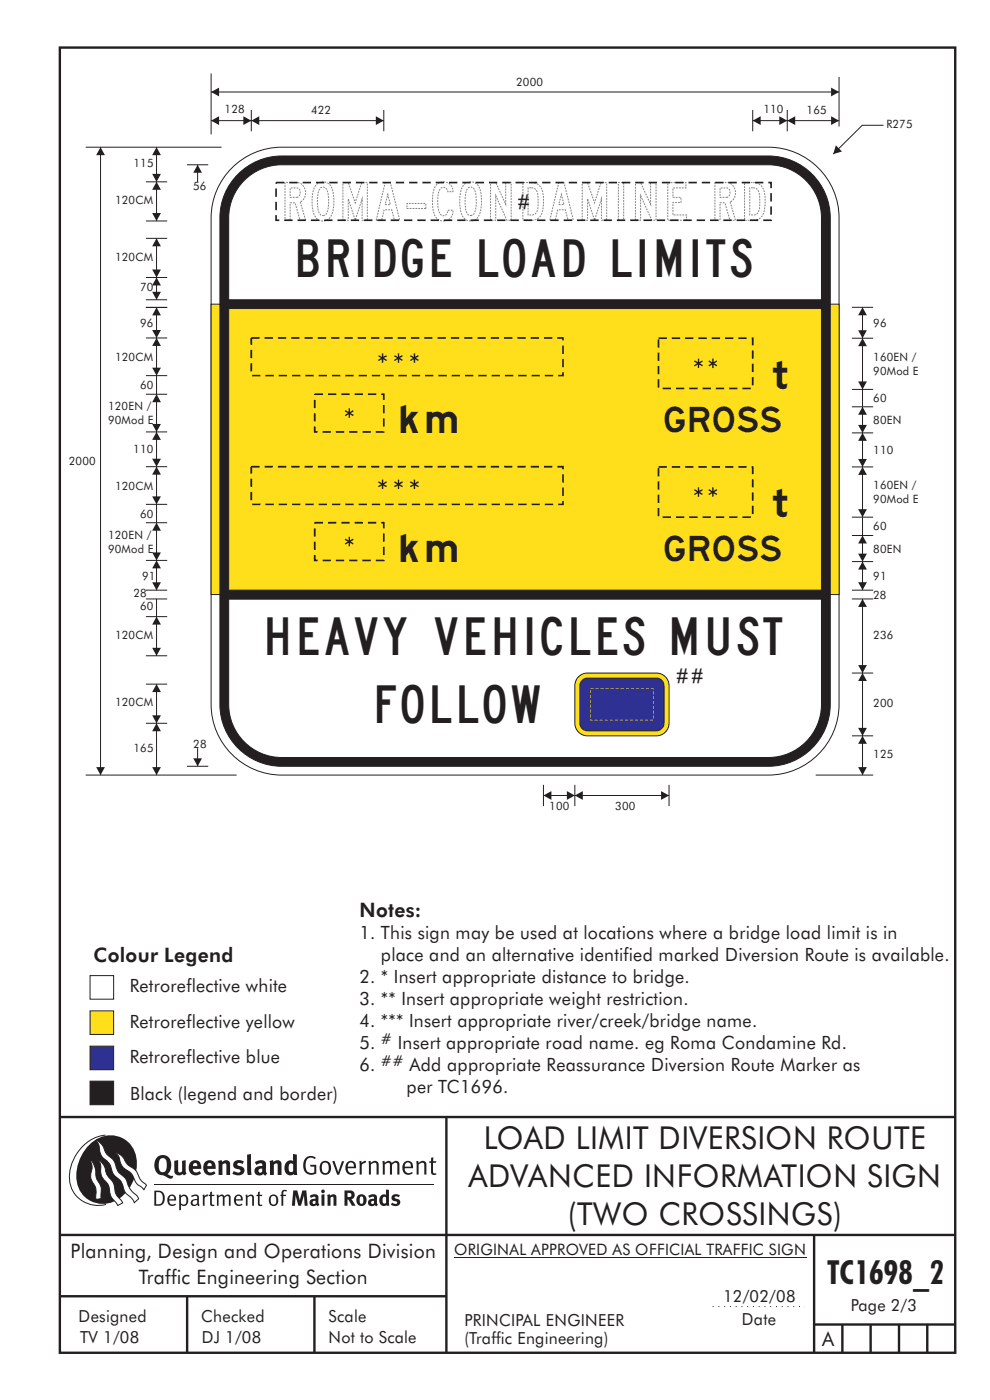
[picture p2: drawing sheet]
<svg xmlns="http://www.w3.org/2000/svg" width="210mm" height="297mm" viewBox="0 0 210 297" stroke-linecap="round" stroke-linejoin="round" font-family="sans-serif">
<g fill="none" stroke="#231f20" stroke-width=".51">
<path d="M12.7 10.1h189.9v276.9h-189.9zM12.7 237h189.8M94.7 236.9v50.1M12.7 262h190M12.7 275h82M39.7 275v12M66.7 275v12M172.7 262v25M172.7 281h30M178.7 281v6M184.7 281v6M190.7 281v6"/>
<path d="M196.7 281v6"/>
</g>
<path d="M151.2 277.2h19.5" fill="none" stroke="#231f20" stroke-width=".21" stroke-dasharray=".2 1" stroke-linecap="butt"/>
<path d="M96.3 266.7h74.7" fill="none" stroke="#231f20" stroke-width=".21"/>
<g fill="#231f20">
<path d="M64.9 245.6a1.61 1.61 0 0 1 2.1 0l-.2 .3a1.17 1.17 0 0 0-1.4-.2 1.17 1.17 0 0 0-.6 1.3 1.42 1.42 0 0 0 1.2 1.8l.7-.1v-1.2h-.8l-.1-.4h1.3v1.8a1.82 1.82 0 0 1-2.2 0 1.82 1.82 0 0 1-.6-2.1l.2-.7z" fill-rule="evenodd"/>
<path d="M68.2 246.5a1.77 1.77 0 0 0 .4 2.7 1.39 1.39 0 0 0 1.4-.5 1.39 1.39 0 0 0 .2-1.5 1.19 1.19 0 0 0-2-.7zM68.5 246.8a.83 .83 0 0 1 1 .1 .83 .83 0 0 1 .2 .9 .75 .75 0 0 1-.6 1.1 .75 .75 0 0 1-.8-.9v-.9z" fill-rule="evenodd"/>
<path d="M70.5 246.3h.4l.8 2.4 .8-2.4h.5l-1.1 2.9h-.4z" fill-rule="evenodd"/>
<path d="M73.6 246.7a1.74 1.74 0 0 0 .5 2.5l.9-.1 .5-.2-.2-.3a.89 .89 0 0 1-1.1 .2 .89 .89 0 0 1-.4-1h1.7a1.15 1.15 0 0 0-.4-1.4 1.15 1.15 0 0 0-1.5 .3zM74 246.8a.67 .67 0 0 1 .8-.1 .67 .67 0 0 1 .3 .8h-1.3z" fill-rule="evenodd"/>
<path d="M76.2 246.4l.4-.1 .1 .4 .5-.4h.5l-.2 .5a.61 .61 0 0 0-.8 .6v1.8h-.4z" fill-rule="evenodd"/>
<path d="M78.1 246.4l.5-.1 .1 .4a.89 .89 0 0 1 .9-.4 .89 .89 0 0 1 .7 .7v2.2h-.4v-2.2l-.1-.2-.3-.1-.8 .3v2.2h-.4z" fill-rule="evenodd"/>
<path d="M81.1 246.4l.4-.1 .1 .4a.83 .83 0 0 1 .8-.4 .83 .83 0 0 1 .7 .4 .86 .86 0 0 1 .9-.4 .86 .86 0 0 1 .7 .7v2.2h-.4l-.1-2.4a.5 .5 0 0 0-.8 .1l-.2 .2v2.1h-.5v-2.3l-.4-.2-.7 .3v2.2h-.4z" fill-rule="evenodd"/>
<path d="M85.7 246.7a1.74 1.74 0 0 0 .5 2.5l.9-.1 .5-.2-.2-.3a.89 .89 0 0 1-1.1 .2 .89 .89 0 0 1-.4-1h1.7a1.15 1.15 0 0 0-.5-1.4 1.15 1.15 0 0 0-1.4 .3zM86 246.8a.67 .67 0 0 1 .9-.1 .67 .67 0 0 1 .3 .8h-1.3z" fill-rule="evenodd"/>
<path d="M88.3 246.4l.4-.1 .1 .4a.89 .89 0 0 1 .9-.4 .89 .89 0 0 1 .7 .7v2.2h-.4v-2.2l-.1-.2-.3-.1-.8 .3v2.2h-.4z" fill-rule="evenodd"/>
<path d="M91.5 245.6l.4-.1v.8h.7l-.2 .4h-.5v2.1l.1 .1h.5l.1 .3a.71 .71 0 0 1-1.2-.6v-1.9h-.3v-.4h.3z" fill-rule="evenodd"/>
<path d="M37 246.3l.8-.2v2a.46 .46 0 0 0 .2 .6 .46 .46 0 0 0 .6-.2v-2.2l.8-.2v2.4l.2 .5-.6 .3-.2-.3a1.03 1.03 0 0 1-1.2 .3 1.03 1.03 0 0 1-.6-1.1z" fill-rule="evenodd"/>
<path d="M40.4 246.5a1.64 1.64 0 0 0 0 2.3 1.64 1.64 0 0 0 2.3 .1l-.4-.4a.78 .78 0 0 1-.9 .2 .78 .78 0 0 1-.5-.7h1.8a1.37 1.37 0 0 0-.6-1.7 1.37 1.37 0 0 0-1.7 .2zM41 246.9a.48 .48 0 0 1 .7-.1 .48 .48 0 0 1 .2 .6h-1z" fill-rule="evenodd"/>
<path d="M43.5 246.5a1.65 1.65 0 0 0-.2 2 1.65 1.65 0 0 0 1.9 .7l.5-.3-.3-.4a.78 .78 0 0 1-.9 .3 .78 .78 0 0 1-.5-.8h1.8a1.37 1.37 0 0 0-.6-1.7 1.37 1.37 0 0 0-1.7 .2zM44.1 246.9a.48 .48 0 0 1 .6-.1 .48 .48 0 0 1 .2 .6h-.9z" fill-rule="evenodd"/>
<path d="M46.3 246.3l.7-.2 .1 .4a.95 .95 0 0 1 1-.3 .95 .95 0 0 1 .7 .8v2.3h-.8v-2.3l-.3-.2-.5 .3v2.2h-.8z" fill-rule="evenodd"/>
<path d="M49.7 246.5a1.73 1.73 0 0 1 2-.1l-.2 .5-.6-.2a.42 .42 0 0 0-.6 .3l.2 .2a1.23 1.23 0 0 1 1.4 1.1 1.47 1.47 0 0 1-2.3 .9l-.3-.2 .3-.6 .7 .3a.47 .47 0 0 0 .7-.3 .87 .87 0 0 0-1-.5l-.4-.2-.1-.4z" fill-rule="evenodd"/>
<path d="M54.1 246.5l.3 .6 .3-.2a.62 .62 0 0 1 .9 .1v.4a1.21 1.21 0 0 0-1.3 .3 1.21 1.21 0 0 0-.2 1.3 1.19 1.19 0 0 0 1.7 0l.5 .4 .4-.5-.3-.3v-1.4a.96 .96 0 0 0-1.3-1.1zM55 248l.6-.1v.7a.43 .43 0 0 1-.6 .1 .43 .43 0 0 1 0-.7z" fill-rule="evenodd"/>
<path d="M57.2 246.3l.7-.2 .1 .4a.95 .95 0 0 1 1-.3 .95 .95 0 0 1 .7 .8v2.3h-.8v-2.3l-.3-.2-.5 .3v2.2h-.8z" fill-rule="evenodd"/>
<path d="M62.2 244.8v1.5a1.29 1.29 0 0 0-1.4 .2 1.29 1.29 0 0 0-.5 1.3 1.24 1.24 0 0 0 .5 1.3 1.24 1.24 0 0 0 1.5 0l.1 .2h.7l-.1-4.4zM61.5 246.9l.4-.1 .3 .2v1.5l-.3 .1a.48 .48 0 0 1-.6-.4 1.52 1.52 0 0 1 .2-1.3z" fill-rule="evenodd"/>
<path d="M52.4 245l.8-.2 .2 4.5h-.8l-.1-.2z" fill-rule="evenodd"/>
</g>
<path d="M22.4 240.8a9 9 0 0 0-7.4 10.9 6.2 6.2 0 0 0 7.5 3.8M32.7 251.4h59.4" fill="none" stroke="#231f20" stroke-width=".21"/>
<path d="M19.1 242.7a5.7 5.7 0 0 1 6.5-1.4 5.7 5.7 0 0 1 3.4 5.7 8.6 8.6 0 0 1-6.2 8.3 5.7 5.7 0 0 1-6.5-7 9.9 9.9 0 0 1 2.8-5.6z" fill-rule="evenodd" fill="#231f20"/>
<path d="M24.4 244.5a3.1 3.1 0 0 1 2.3 2.2l.8 .7a3.2 3.2 0 0 1 2 2.4l.4 .6 1.2 1.1-.6 .9-.2-.3a3.5 3.5 0 0 1-1.9-2.1 3.8 3.8 0 0 0-2.1-2.2 3.5 3.5 0 0 1-1-2.2zM20.4 241.9a3.4 3.4 0 0 1 1.9 2.4l.7 .9a3.3 3.3 0 0 1 1.7 2.6 4.4 4.4 0 0 0 1.7 2l.3 .3a6.1 6.1 0 0 0 2.5 3.7l.2 .5-.9 .9a6.1 6.1 0 0 0-1.9-2.3l-.4-.7a3.6 3.6 0 0 0-1.9-2.8l-.6-1a3.6 3.6 0 0 0-1.9-2.8 3.7 3.7 0 0 1-.8-2.4zM21 246.1a3.4 3.4 0 0 1 1.5 2.7l.6 1a3.8 3.8 0 0 1 1.4 3.1l.3 .7 1.2 1.6-1 .5-.5-.7a3.2 3.2 0 0 1-1.3-2.8 4.3 4.3 0 0 0-1.4-2.2 4.7 4.7 0 0 1-.5-3zM19.2 246.1a5.1 5.1 0 0 1 1.2 3.7l.3 .7a3.1 3.1 0 0 1 .7 2.9l.1 .9-1.1 .2-.1-.8a3.5 3.5 0 0 0-.9-3.3 3.6 3.6 0 0 1 .1-2.5z" fill-rule="evenodd" fill="#fff" stroke="#231f20" stroke-width=".21"/>
<g fill="#231f20">
<path d="M33.4 245.5a2.51 2.51 0 0 0 .4 3.7l.8 .1a2.78 2.78 0 0 0 2 .7l.2-.6h-.6l-.7-.3a2.56 2.56 0 0 0 0-3.8 1.83 1.83 0 0 0-2.1 .2zM34 245.8a.87 .87 0 0 1 1 .1 .87 .87 0 0 1 .4 .9v.4a1.17 1.17 0 0 1-.9 1.5l-.3-.1a2.38 2.38 0 0 1-.2-2.8z" fill-rule="evenodd"/>
<path d="M33.1 252.9v2.6a1.12 1.12 0 0 0 1.2-.3 1.12 1.12 0 0 0 .2-1.2l-.1-.5-.3-.5zM32.7 252.6h1.1a1.67 1.67 0 0 1 1.2 1.6 1.67 1.67 0 0 1-1.3 1.6h-1zM36.1 253.9l-.2 .5h1.1a.55 .55 0 0 0-.3-.6 .55 .55 0 0 0-.6 .1zM35.8 253.7a.95 .95 0 0 1 1.2-.1 .95 .95 0 0 1 .4 1.1h-1.5a.72 .72 0 0 0 .4 .8 .72 .72 0 0 0 .9-.2l.1 .3a1.15 1.15 0 0 1-1.5 0 1.15 1.15 0 0 1-.2-1.5zM38.4 254.1v1.1a.7 .7 0 0 0 .9 .2 .7 .7 0 0 0 .2-.9 .61 .61 0 0 0-.4-.7 .61 .61 0 0 0-.7 .3zM38 253.5l.3-.1 .1 .4a.95 .95 0 0 1 1.2-.2 .95 .95 0 0 1 .3 1.2 .92 .92 0 0 1-.5 .9 .92 .92 0 0 1-1-.1v1.1l-.4 .1zM40.9 254.8a.5 .5 0 0 0 .2 .8 .5 .5 0 0 0 .7-.4v-.6zM40.5 253.7a1 1 0 0 1 1.7 .3v1.4l.2 .2-.2 .3-.3-.4a.78 .78 0 0 1-1.4 0 .78 .78 0 0 1 .8-1.1h.5a.58 .58 0 0 0-.3-.7 .58 .58 0 0 0-.7 .2zM43 253.5l.3-.1 .1 .4 .3-.3 .5-.1-.2 .4a.52 .52 0 0 0-.6 .5v1.5h-.4zM44.6 252.9l.4-.1-.1 .7h.6l-.1 .2h-.5v1.5a.35 .35 0 0 0 .6 .3v.3a.57 .57 0 0 1-.6 .1 .57 .57 0 0 1-.3-.6v-1.6h-.3v-.2h.3zM45.9 253.5l.4-.1 .1 .4 .2-.2a.64 .64 0 0 1 1 .2 .7 .7 0 0 1 .8-.4 .7 .7 0 0 1 .5 .6v1.8h-.4v-1.7l-.2-.4-.7 .4v1.7h-.3v-1.7a.38 .38 0 0 0-.3-.4 .38 .38 0 0 0-.5 .2l-.1 .2v1.7h-.4zM50.2 253.9l-.2 .5h1.1a.55 .55 0 0 0-.2-.6 .55 .55 0 0 0-.7 .1zM49.9 253.7a.95 .95 0 0 1 1.2-.1 .95 .95 0 0 1 .4 1.1h-1.5a.72 .72 0 0 0 .4 .8 .72 .72 0 0 0 .9-.2l.1 .3a1.15 1.15 0 0 1-1.5 0 1.15 1.15 0 0 1-.2-1.5zM52.1 253.5l.3-.1 .1 .4a.72 .72 0 0 1 .8-.4 .72 .72 0 0 1 .6 .6v1.8h-.4v-1.6a.45 .45 0 0 0-.3-.5 .45 .45 0 0 0-.5 .2l-.2 .2v1.7h-.3zM54.7 252.9l.4-.1v.7h.6l-.1 .2h-.5v1.5a.35 .35 0 0 0 .5 .3v.3a.57 .57 0 0 1-.6 .1 .57 .57 0 0 1-.3-.6v-1.6h-.3v-.2h.3zM57.6 253.8l-.2 .8a.65 .65 0 0 0 .3 .8 .65 .65 0 0 0 .8-.2l.1-.1a.93 .93 0 0 0-.7-1.4zM57.3 253.7a1.12 1.12 0 0 1 1.4 0 1.12 1.12 0 0 1 .2 1.5 1.01 1.01 0 0 1-1.2 .6 1.01 1.01 0 0 1-.7-1.2zM59.9 252.6l.5-.2 .5 .1-.2 .3-.3-.1-.3 .2v.6h.6l-.1 .2h-.5v2.1h-.4v-2.1h-.2v-.2h.2zM62.2 252.5l-.3 3.3h.7l.1-2.3 .6 2.3h.5l.7-2.3 .1 2.3h.7l-.3-3.3h-.9l-.5 2.2-.5-2.2zM65.7 253.7l.3 .4a.51 .51 0 0 1 .5-.3 .51 .51 0 0 1 .4 .4v.1a.88 .88 0 0 0-1.1 .3 .88 .88 0 0 0 .2 1.2 .9 .9 0 0 0 1.1-.2l.3 .3 .4-.4-.3-.3v-1a.87 .87 0 0 0-.4-.9 .87 .87 0 0 0-1 .2zM66.4 254.8l.5-.1v.6l-.1 .1h-.3l-.2-.2zM68.2 253.4v2.4h.6v-2.5zM68.1 252.7a.4 .4 0 0 0 .8 0 .4 .4 0 0 0-.8 0zM69.4 253.5l.1 2.3h.6v-1.7a.33 .33 0 0 1 .4-.2 .33 .33 0 0 1 .2 .3v1.6h.7v-1.8a.75 .75 0 0 0-.6-.6 .75 .75 0 0 0-.8 .2v-.3zM73.1 252.5v3.3h.6v-1.4l.3 .3 .7 1.1h.7l-.9-1.4a.94 .94 0 0 0 .7-1 .94 .94 0 0 0-.9-.9zM73.7 253.1a.51 .51 0 0 1 .7 .1 .51 .51 0 0 1-.1 .7h-.6zM75.9 253.7a1.19 1.19 0 0 0-.1 1.7 1.19 1.19 0 0 0 1.7 0 1.19 1.19 0 0 0 0-1.6 1.19 1.19 0 0 0-1.6-.1zM76.5 253.9l.2-.1a.99 .99 0 0 1 0 1.6 1.06 1.06 0 0 1-.2-1.5zM78.1 253.7l.3 .4a.51 .51 0 0 1 .5-.3 .51 .51 0 0 1 .4 .4v.1a.88 .88 0 0 0-1.1 .3 .88 .88 0 0 0 .2 1.2 .9 .9 0 0 0 1.1-.2l.3 .3 .4-.4-.2-.3v-1a.87 .87 0 0 0-.5-.9 .87 .87 0 0 0-1 .2zM78.9 254.8l.4-.1v.6l-.1 .1h-.3l-.2-.2zM81.9 252.3v1.2a1.2 1.2 0 0 0-1.4 .6 1.2 1.2 0 0 0 .2 1.4l.5 .3 .8-.1v.1h.6l-.1-3.4zM81.4 253.9l.5 .1-.1 1.2a.46 .46 0 0 1-.5 0 .46 .46 0 0 1-.2-.6zM83.3 253.5a.79 .79 0 0 0-.2 1 .79 .79 0 0 0 1 .4 .33 .33 0 0 1 0 .5 .33 .33 0 0 1-.5-.1l-.5-.2-.2 .5a1.15 1.15 0 0 0 1.2 .3 1.15 1.15 0 0 0 .8-1 1.49 1.49 0 0 0-1.2-.8 .4 .4 0 0 1 .3-.3 .4 .4 0 0 1 .4 .1l.2 .1 .2-.4a1.47 1.47 0 0 0-1.5-.1z" fill-rule="evenodd"/>
</g>
<path d="M19.1 221.9h5v5h-5z" fill-rule="evenodd" fill="#2e3092" stroke="#231f20" stroke-width=".21"/>
<path d="M19.1 214.5h5v5h-5z" fill-rule="evenodd" fill="#ffdf1b" stroke="#231f20" stroke-width=".21"/>
<path d="M19.1 229.4h5v5h-5z" fill-rule="evenodd" fill="#231f20" stroke="#231f20" stroke-width=".21"/>
<path d="M19.1 207h5v5h-5z" fill-rule="evenodd" fill="#fff" stroke="#231f20" stroke-width=".21"/>
<path d="M180.7 99.1h4.5M180.7 119.1h4.5M180.7 113.6h4.5M180.7 109.7h4.5M180.7 156.1h4.5M180.7 142.8h4.5M183 156.1v8.3" fill="none" stroke="#231f20" stroke-width=".21"/>
<g fill="#231f20">
<path d="M183 156.1l.9 1.7h-1.9z"/>
<path d="M182 162.7h1.9l-.9 1.7z"/>
</g>
<path d="M44.8 19.5h133.2" fill="none" stroke="#231f20" stroke-width=".21"/>
<g fill="#231f20">
<path d="M44.8 19.5l1.7-.9v1.8z"/>
<path d="M176.3 18.6l1.7 .9-1.7 .9z"/>
</g>
<path d="M183 142.8v13.3" fill="none" stroke="#231f20" stroke-width=".21"/>
<g fill="#231f20">
<path d="M182 154.4h1.9l-.9 1.7z"/>
<path d="M183 142.8l.9 1.7h-1.9z"/>
</g>
<path d="M183 113.6v5.5" fill="none" stroke="#231f20" stroke-width=".21"/>
<g fill="#231f20">
<path d="M182 117.4h1.9l-.9 1.7z"/>
<path d="M183 113.6l.9 1.7h-1.9z"/>
</g>
<path d="M183 99.1v10.6" fill="none" stroke="#231f20" stroke-width=".21"/>
<g fill="#231f20">
<path d="M183 99.1l.9 1.6h-1.9z"/>
<path d="M182 108h1.9l-.9 1.7z"/>
</g>
<g fill="none" stroke="#231f20" stroke-width=".21">
<path d="M44.8 15.6v12.9M178 16.3v10.5M18.2 31.2h28.8M31 38.6h4.5M39.7 35h4.5M31 58.9h4.5M31 50.6h4.5M31 46.9h4.5M33.2 50.6v8.3M183 109.7v3.9M180.7 127.1h4.5M180.7 125.2h4.5"/>
<path d="M18.2 164.4h32"/>
</g>
<g fill="#231f20">
<path d="M32.3 57.2h1.8l-.9 1.7z"/>
<path d="M33.2 50.6l.9 1.7h-1.8z"/>
</g>
<path d="M33.2 38.6v8.3" fill="none" stroke="#231f20" stroke-width=".21"/>
<g fill="#231f20">
<path d="M32.3 45.2h1.8l-.9 1.7z"/>
<path d="M33.2 38.6l.9 1.7h-1.8z"/>
</g>
<path d="M33.2 31.2v7.4" fill="none" stroke="#231f20" stroke-width=".21"/>
<g fill="#231f20">
<path d="M33.2 31.2l.9 1.7h-1.8z"/>
<path d="M32.3 36.9h1.8l-.9 1.7z"/>
</g>
<path d="M41.9 35v3.6" fill="none" stroke="#231f20" stroke-width=".21"/>
<path d="M41.9 35l.9 1.6h-1.8z" fill="#231f20"/>
<path d="M33.2 58.9v4.7M31 65.2h4.5M31 63.6h4.5" fill="none" stroke="#231f20" stroke-width=".21"/>
<g fill="#231f20">
<path d="M32.3 61.9h1.8l-.9 1.7z"/>
<path d="M33.2 58.9l.9 1.7h-1.8z"/>
</g>
<path d="M187.4 26.6h-4.5l-6.2 6.1" fill="none" stroke="#231f20" stroke-width=".21"/>
<path d="M177.3 30.8l1.3 1.3-1.9 .6z" fill="#231f20"/>
<path d="M44.8 25.6h8.5M53.3 23.3v4.5" fill="none" stroke="#231f20" stroke-width=".21"/>
<g fill="#231f20">
<path d="M44.8 25.6l1.7-.9v1.8z"/>
<path d="M51.6 24.7l1.7 .9-1.7 .9z"/>
</g>
<path d="M53.3 25.6h28.1M81.4 23.3v4.5" fill="none" stroke="#231f20" stroke-width=".21"/>
<g fill="#231f20">
<path d="M79.7 24.7l1.7 .9-1.7 .9z"/>
<path d="M53.3 25.6l1.7-.9v1.8z"/>
</g>
<path d="M167 25.6h11" fill="none" stroke="#231f20" stroke-width=".21"/>
<g fill="#231f20">
<path d="M167 25.6l1.7-.9v1.8z"/>
<path d="M176.3 24.7l1.7 .9-1.7 .9z"/>
</g>
<path d="M159.7 23.3v4.5M159.7 25.6h7.3M167 23.3v4.5" fill="none" stroke="#231f20" stroke-width=".21"/>
<g fill="#231f20">
<path d="M165.3 24.7l1.7 .9-1.7 .9z"/>
<path d="M159.7 25.6l1.7-.9v1.8z"/>
</g>
<path d="M183 119.1v6.1" fill="none" stroke="#231f20" stroke-width=".21"/>
<g fill="#231f20">
<path d="M183 119.1l.9 1.7h-1.9z"/>
<path d="M182 123.5h1.9l-.9 1.7z"/>
</g>
<path d="M183 127.1v15.7" fill="none" stroke="#231f20" stroke-width=".21"/>
<g fill="#231f20">
<path d="M182 141.1h1.9l-.9 1.7z"/>
<path d="M183 127.1l.9 1.7h-1.9z"/>
</g>
<path d="M180.7 71.8h4.5M180.7 65.2h4.5M180.7 91.8h4.5M180.7 86.3h4.5M180.7 82.6h4.5M183 91.8v7.3" fill="none" stroke="#231f20" stroke-width=".21"/>
<g fill="#231f20">
<path d="M182 97.4h1.9l-.9 1.7z"/>
<path d="M183 91.8l.9 1.7h-1.9z"/>
</g>
<path d="M183 86.3v5.5" fill="none" stroke="#231f20" stroke-width=".21"/>
<g fill="#231f20">
<path d="M183 86.3l.9 1.7h-1.9z"/>
<path d="M182 90.1h1.9l-.9 1.7z"/>
</g>
<path d="M183 71.8v14.5" fill="none" stroke="#231f20" stroke-width=".21"/>
<g fill="#231f20">
<path d="M183 71.8l.9 1.6h-1.9z"/>
<path d="M182 80.9h1.9l-.9 1.7z"/>
</g>
<path d="M183 65.2v6.6" fill="none" stroke="#231f20" stroke-width=".21"/>
<g fill="#231f20">
<path d="M182 70.1h1.9l-.9 1.7z"/>
<path d="M183 65.2l.9 1.7h-1.9z"/>
</g>
<g fill="none" stroke="#231f20" stroke-width=".21">
<path d="M31 71.7h4.5M31 65.2h4.5M31 99h4.5M31 91.6h4.5M31 83.6h4.5M31 118.9h4.5M31 110.9h4.5M31 107h4.5M31 139.1h4.5M31 130.8h4.5M31 153.4h4.5M31 145.1h4.5"/>
<path d="M33.2 153.4v11M39.7 162.6h4.5M173 164.4h12.2"/>
</g>
<g fill="#231f20">
<path d="M33.2 153.4l.9 1.7h-1.8z"/>
<path d="M32.3 162.7h1.8l-.9 1.7z"/>
</g>
<path d="M21.3 31.2v133.2" fill="none" stroke="#231f20" stroke-width=".21"/>
<g fill="#231f20">
<path d="M21.3 31.2l1 1.7h-1.9z"/>
<path d="M20.4 162.7h1.9l-1 1.7z"/>
</g>
<path d="M41.9 158.7v3.9" fill="none" stroke="#231f20" stroke-width=".21"/>
<path d="M41 160.9h1.8l-.9 1.7z" fill="#231f20"/>
<path d="M33.2 145.1v8.3" fill="none" stroke="#231f20" stroke-width=".21"/>
<g fill="#231f20">
<path d="M32.3 151.7h1.8l-.9 1.7z"/>
<path d="M33.2 145.1l.9 1.7h-1.8z"/>
</g>
<path d="M33.2 130.8v8.3" fill="none" stroke="#231f20" stroke-width=".21"/>
<g fill="#231f20">
<path d="M32.3 137.4h1.8l-.9 1.7z"/>
<path d="M33.2 130.8l.9 1.7h-1.8z"/>
</g>
<path d="M33.2 118.9v6.3" fill="none" stroke="#231f20" stroke-width=".21"/>
<g fill="#231f20">
<path d="M33.2 118.9l.9 1.7h-1.8z"/>
<path d="M32.3 123.5h1.8l-.9 1.7z"/>
</g>
<path d="M33.2 110.9v8" fill="none" stroke="#231f20" stroke-width=".21"/>
<g fill="#231f20">
<path d="M32.3 117.2h1.8l-.9 1.7z"/>
<path d="M33.2 110.9l.9 1.7h-1.8z"/>
</g>
<path d="M33.2 99v11.9" fill="none" stroke="#231f20" stroke-width=".21"/>
<g fill="#231f20">
<path d="M32.3 105.3h1.8l-.9 1.7z"/>
<path d="M33.2 99l.9 1.7h-1.8z"/>
</g>
<path d="M33.2 91.6v7.4" fill="none" stroke="#231f20" stroke-width=".21"/>
<g fill="#231f20">
<path d="M33.2 91.6l.9 1.7h-1.8z"/>
<path d="M32.3 97.3h1.8l-.9 1.7z"/>
</g>
<path d="M33.2 83.6v8" fill="none" stroke="#231f20" stroke-width=".21"/>
<g fill="#231f20">
<path d="M32.3 89.9h1.8l-.9 1.7z"/>
<path d="M33.2 83.6l.9 1.7h-1.8z"/>
</g>
<path d="M33.2 71.7v8" fill="none" stroke="#231f20" stroke-width=".21"/>
<g fill="#231f20">
<path d="M32.3 78h1.8l-.9 1.7z"/>
<path d="M33.2 71.7l.9 1.7h-1.8z"/>
</g>
<path d="M33.2 65.2v6.5" fill="none" stroke="#231f20" stroke-width=".21"/>
<g fill="#231f20">
<path d="M33.2 65.2l.9 1.7h-1.8z"/>
<path d="M32.3 70h1.8l-.9 1.7z"/>
</g>
<path d="M31 79.7h4.5M33.2 79.7v3.9M31 127.1h4.5M31 125.2h4.5M33.2 127.1v3.7M121.9 166.5v4.5M121.9 168.8h20M141.9 166.5v4.5" fill="none" stroke="#231f20" stroke-width=".21"/>
<g fill="#231f20">
<path d="M140.2 167.8l1.7 1-1.7 .9z"/>
<path d="M121.9 168.8l1.7-1v1.9z"/>
</g>
<path d="M115.3 168.8h6.6M115.3 166.5v4.5" fill="none" stroke="#231f20" stroke-width=".21"/>
<g fill="#231f20">
<path d="M115.3 168.8l1.7-1v1.9z"/>
<path d="M120.2 167.8l1.7 1-1.7 .9z"/>
</g>
<path d="M49.2 35.6a14.9 14.9 0 0 1 10.6-4.4h103.2a15 15 0 0 1 15 15v103.2a15 15 0 0 1-15 15h-103.2a15 15 0 0 1-15-15v-103.2a14.9 14.9 0 0 1 4.4-10.6z" fill-rule="evenodd" fill="#fff" stroke="#231f20" stroke-width=".21"/>
<path d="M50 37.4a13.1 13.1 0 0 1 9.8-4.3h103.2a13.2 13.2 0 0 1 13.1 13.1v103.2a13.2 13.2 0 0 1-13.1 13.2h-103.2a13.2 13.2 0 0 1-13.2-13.2v-103.2a13.1 13.1 0 0 1 3.4-8.8z" fill-rule="evenodd" fill="#231f20" stroke="#231f20" stroke-width=".21"/>
<path d="M51.8 38.3a11.2 11.2 0 0 1 8-3.3h103.2a11.3 11.3 0 0 1 11.3 11.2v103.2a11.3 11.3 0 0 1-11.3 11.3h-103.2a11.3 11.3 0 0 1-11.3-11.3v-103.2a11.2 11.2 0 0 1 3.3-7.9z" fill-rule="evenodd" fill="#fff" stroke="#231f20" stroke-width=".21"/>
<path d="M48.5 63.6h125.8v1.9h-125.8z" fill-rule="evenodd" fill="#231f20" stroke="#231f20" stroke-width=".21"/>
<path d="M48.5 65.5h125.8v61.6h-125.8z" fill-rule="evenodd" fill="#ffdf1b" stroke="#231f20" stroke-width=".21"/>
<path d="M139.7 71.7h20v10.7h-20zM66.8 83.6h14.6v8h-14.6zM139.7 99.1h20v10.6h-20zM66.8 110.9h14.6v8h-14.6z" fill="none" stroke="#231f20" stroke-width=".35" stroke-dasharray="1.8 1.1" stroke-linecap="butt"/>
<g fill="#231f20">
<path d="M73.3 87l.7 .4-.1-.8h.3v.8l.7-.4 .1 .3-.6 .3 .6 .4-.1 .3-.7-.4v.7h-.3v-.7l-.6 .4-.2-.3 .7-.4-.7-.3z" fill-rule="evenodd"/>
<path d="M73.3 114.3l.7 .4-.1-.8h.3v.7l.7-.3 .1 .2-.6 .4 .6 .4-.1 .2-.7-.3v.7h-.3v-.7l-.6 .3-.2-.2 .7-.4-.7-.4z" fill-rule="evenodd"/>
<path d="M150.4 103.8l.7 .3v-.7h.3v.7l.6-.3 .1 .2-.6 .4 .6 .4-.1 .2-.6-.3v.7h-.3v-.8l-.7 .4-.1-.2 .6-.4-.6-.4z" fill-rule="evenodd"/>
<path d="M147.4 103.8l.6 .3v-.7h.3v.7l.6-.3 .2 .2-.6 .4 .6 .4-.2 .2-.6-.3v.7h-.3v-.8l-.6 .4-.2-.2 .7-.4-.7-.4z" fill-rule="evenodd"/>
<path d="M150.4 76.5l.7 .3v-.7h.3v.7l.6-.3 .1 .2-.6 .4 .6 .4-.1 .2-.6-.3v.7h-.3v-.8l-.7 .4-.1-.2 .6-.4-.6-.4z" fill-rule="evenodd"/>
<path d="M147.4 76.5l.6 .3v-.7h.3v.7l.6-.3 .2 .2-.6 .4 .6 .4-.2 .2-.6-.3v.7h-.3v-.8l-.6 .4-.2-.2 .7-.4-.7-.4z" fill-rule="evenodd"/>
</g>
<path d="M53.3 71.7h66.1v8h-66.1zM53.3 99h66.1v8h-66.1z" fill="none" stroke="#231f20" stroke-width=".35" stroke-dasharray="1.8 1.1" stroke-linecap="butt"/>
<g fill="#231f20">
<path d="M80.3 75.3l.7 .4v-.8h.3v.8l.6-.4 .2 .3-.7 .4 .7 .3-.2 .3-.6-.4v.8h-.3v-.8l-.7 .4-.1-.3 .6-.3-.6-.4z" fill-rule="evenodd"/>
<path d="M83.7 75.3l.7 .4v-.8h.3v.8l.6-.4 .2 .3-.7 .4 .7 .3-.2 .3-.6-.4v.8h-.3v-.8l-.7 .4-.1-.3 .6-.3-.6-.4z" fill-rule="evenodd"/>
<path d="M87.1 75.3l.7 .4v-.8h.3v.8l.6-.4 .1 .3-.6 .4 .6 .3-.1 .3-.6-.4v.8h-.3v-.8l-.7 .4-.1-.3 .6-.3-.6-.4z" fill-rule="evenodd"/>
<path d="M80.3 102.1l.7 .4v-.8h.3v.8l.6-.4 .2 .3-.7 .3 .7 .4-.2 .3-.6-.4v.7h-.3v-.7l-.7 .4-.1-.3 .6-.4-.6-.3z" fill-rule="evenodd"/>
<path d="M83.7 102.1l.7 .4v-.8h.3v.8l.6-.4 .2 .3-.7 .3 .7 .4-.2 .3-.6-.4v.7h-.3v-.7l-.7 .4-.1-.3 .6-.4-.6-.3z" fill-rule="evenodd"/>
<path d="M87.1 102.1l.7 .4v-.8h.3v.8l.6-.4 .1 .3-.6 .3 .6 .4-.1 .3-.6-.4v.7h-.3v-.7l-.7 .4-.1-.3 .6-.4-.6-.3z" fill-rule="evenodd"/>
</g>
<path d="M48.5 125.2h125.8v1.9h-125.8z" fill-rule="evenodd" fill="#231f20" stroke="#231f20" stroke-width=".21"/>
<g fill="#ffdf1b" stroke="#231f20" stroke-width=".21">
<path d="M176.1 64.5h1.9v61.6h-1.9z" fill-rule="evenodd"/>
<path d="M44.8 64.5h1.8v61.6h-1.8z" fill-rule="evenodd"/>
</g>
<path d="M58.6 38.7h105v8h-105z" fill="none" stroke="#231f20" stroke-width=".35" stroke-dasharray="1.8 1.1" stroke-linecap="butt"/>
<path d="M122.5 143.8a2.66 2.66 0 0 1 2.1-1h14.7a2.67 2.67 0 0 1 2.6 2.6v8a2.67 2.67 0 0 1-2.6 2.7h-14.7a2.67 2.67 0 0 1-2.7-2.7v-8l.1-.6z" fill-rule="evenodd" fill="#ffdf1b"/>
<path d="M122.5 143.8a2.66 2.66 0 0 1 2.1-1h14.7a2.67 2.67 0 0 1 2.6 2.6v8a2.67 2.67 0 0 1-2.6 2.7h-14.7a2.67 2.67 0 0 1-2.7-2.7v-8l.1-.6z" fill="none" stroke="#231f20" stroke-width=".21"/>
<path d="M123.3 144.5l.8-.6 .5-.1h14.7a1.61 1.61 0 0 1 1.6 1.6v8a1.61 1.61 0 0 1-1.6 1.6h-14.7a1.61 1.61 0 0 1-1.6-1.6v-8z" fill-rule="evenodd" fill="#2e3092"/>
<path d="M123.3 144.5l.8-.6 .5-.1h14.7a1.61 1.61 0 0 1 1.6 1.6v8a1.61 1.61 0 0 1-1.6 1.6h-14.7a1.61 1.61 0 0 1-1.6-1.6v-8z" fill="none" stroke="#231f20" stroke-width=".21"/>
<path d="M125.3 146h.6v.2h-.6zM126.3 146h.7v.2h-.7zM127.4 146h.7v.2h-.7zM128.5 146h.6v.2h-.6zM129.5 146h.7v.2h-.7zM130.6 146h.7v.2h-.7zM131.7 146h.6v.2h-.6zM132.7 146h.7v.2h-.7zM133.8 146h.7v.2h-.7zM134.9 146h.6v.2h-.6zM135.9 146h.7v.2h-.7zM137 146h.7v.2h-.7zM138.1 146l.6 .1-.6 .1zM138.5 146.1l.2 .2zM138.5 146.7h.2v.6h-.2zM138.5 147.7h.2v.6h-.2zM138.5 148.7h.2v.6h-.2zM138.5 149.7h.2v.7h-.2zM138.5 150.8h.2v.6h-.2zM138.5 151.8h.2v.6h-.2zM137.9 152.7h.6v.1h-.6zM136.8 152.7h.7v.1h-.7zM135.7 152.7h.7v.1h-.7zM134.7 152.7h.6v.1h-.6zM133.6 152.7h.7v.1h-.7zM132.5 152.7h.7v.1h-.7zM131.5 152.7h.6v.1h-.6zM130.4 152.7h.7v.1h-.7zM129.3 152.7h.7v.1h-.7zM128.3 152.7h.6v.1h-.6zM127.2 152.7h.7v.1h-.7zM126.1 152.7h.7v.1h-.7zM125.2 152.8l.5-.1v.1zM125.2 152.6h.1v.2h-.1zM125.2 151.5h.1v.7h-.1zM125.2 150.5h.1v.7h-.1zM125.2 149.5h.1v.6h-.1zM125.2 148.5h.1v.6h-.1zM125.2 147.4h.1v.7h-.1zM125.2 146.4h.1v.7h-.1z" fill="#ffdf1b"/>
<text font-size="8" fill="#fff" x="60.5" y="46.7">ROMA-CONDAMINE RD</text>
<g font-size="8" fill="#231f20">
<text x="63.3" y="58.7">BRIDGE LOAD LIMITS</text>
<text x="56.8" y="139">HEAVY VEHICLES MUST</text>
<text x="80" y="153.3">FOLLOW</text>
</g>
<text font-size="7.1" fill="#231f20" x="175.5" y="272.4">TC1698_2</text>
<g font-size="6.7" fill="#231f20">
<text x="102.6" y="243.7">LOAD LIMIT DIVERSION ROUTE</text>
<text x="99.4" y="251.8">ADVANCED INFORMATION SIGN</text>
<text x="120.5" y="259.8">(TWO CROSSINGS)</text>
</g>
<g font-size="6" fill="#231f20">
<text x="164" y="82.6">t</text>
<text x="85" y="91.9">km</text>
<text x="164" y="109.7">t</text>
<text x="85" y="119.1">km</text>
</g>
<g font-size="5.3" fill="#231f20">
<text x="141" y="91.7">GROSS</text>
<text x="141" y="119">GROSS</text>
</g>
<g font-size="4.2" fill="#231f20">
<text x="109.9" y="44.2">#</text>
<text x="143.5" y="144.8"># #</text>
<text x="76.2" y="194.5">Notes:</text>
<text x="19.8" y="204.1">Colour Legend</text>
<text x="15" y="266.8">Planning, Design and Operations Division</text>
<text x="29.4" y="272.4">Traffic Engineering Section</text>
<text x="174.4" y="285.6">A</text>
</g>
<g font-size="3.9" fill="#231f20">
<text x="76.2" y="199.2">1. This sign may be used at locations where a bridge load limit is in</text>
<text x="80.8" y="203.9">place and an alternative identified marked Diversion Route is available.</text>
<text x="76.2" y="208.5">2. * Insert appropriate distance to bridge.</text>
<text x="27.5" y="210.5">Retroreflective white</text>
<text x="76.2" y="213.2">3. ** Insert appropriate weight restriction.</text>
<text x="27.5" y="218">Retroreflective yellow</text>
<text x="76.2" y="217.9">4. *** Insert appropriate river/creek/bridge name.</text>
<text x="27.5" y="225.5">Retroreflective blue</text>
<text x="76.2" y="227.2">6.</text>
<text x="76.2" y="222.5">5.</text>
<text x="84.4" y="222.5">Insert appropriate road name. eg Roma Condamine Rd.</text>
<text x="86.8" y="227.2">Add appropriate Reassurance Diversion Route Marker as</text>
<text x="27.6" y="233.4">Black (legend and border)</text>
<text x="86.2" y="231.8">per TC1696.</text>
</g>
<g font-size="3.5" fill="#231f20">
<text x="16.7" y="280.4">Designed</text>
<text x="42.7" y="280.4">Checked</text>
<text x="69.7" y="280.4">Scale</text>
<text x="98.5" y="281.3">PRINCIPAL ENGINEER</text>
<text x="153.4" y="276.2">12/02/08</text>
<text x="157.4" y="281">Date</text>
<text x="180.5" y="278.1">Page 2/3</text>
<text x="17" y="284.8">TV 1/08</text>
<text x="42.8" y="284.8">DJ 1/08</text>
<text x="69.7" y="285">Not to Scale</text>
<text x="98.5" y="285.1">(Traffic Engineering)</text>
</g>
<text font-size="3.4" fill="#231f20" x="96.3" y="266.3">ORIGINAL APPROVED AS OFFICIAL TRAFFIC SIGN</text>
<g font-size="3.2" fill="#231f20">
<text x="80.8" y="221.6">#</text>
<text x="80.8" y="226.2">##</text>
</g>
<g font-size="2.4" fill="#231f20">
<text x="109.5" y="18.2">2000</text>
<text x="47.6" y="24.1">128</text>
<text x="66" y="24.1">422</text>
<text x="161.9" y="24.1">110</text>
<text x="171.1" y="24.1">165</text>
<text x="188" y="27.1">R275</text>
<text x="28.3" y="35.5">115</text>
<text x="40.9" y="40.3">56</text>
<text x="24.4" y="43.3">120CM</text>
<text x="24.4" y="55.3">120CM</text>
<text x="29.7" y="61.8">70</text>
<text x="29.7" y="69.3">96</text>
<text x="185.2" y="69.4">96</text>
<text x="24.4" y="76.6">120CM</text>
<text x="185.2" y="76.6">160EN /</text>
<text x="29.7" y="82.5">60</text>
<text x="185.2" y="79.5">90Mod E</text>
<text x="22.9" y="90">90Mod E</text>
<text x="22.9" y="87">120EN /</text>
<text x="185.2" y="85.3">60</text>
<text x="185.2" y="89.9">80EN</text>
<text x="14.6" y="98.7">2000</text>
<text x="28.3" y="96.2">110</text>
<text x="185.2" y="96.3">110</text>
<text x="24.4" y="103.9">120CM</text>
<text x="185.2" y="106.7">90Mod E</text>
<text x="185.2" y="103.8">160EN /</text>
<text x="29.7" y="109.8">60</text>
<text x="185.2" y="112.5">60</text>
<text x="22.9" y="117.2">90Mod E</text>
<text x="22.9" y="114.3">120EN /</text>
<text x="185.2" y="117.2">80EN</text>
<text x="30.2" y="123">91</text>
<text x="185.2" y="123">91</text>
<text x="28.3" y="126.7">28</text>
<text x="29.7" y="129.5">60</text>
<text x="185.2" y="127">28</text>
<text x="24.4" y="135.6">120CM</text>
<text x="185.2" y="135.5">236</text>
<text x="24.4" y="149.9">120CM</text>
<text x="185.2" y="150">200</text>
<text x="28.3" y="159.5">165</text>
<text x="41" y="158.7">28</text>
<text x="185.2" y="160.8">125</text>
<text x="116.5" y="171.9">100</text>
<text x="130.5" y="171.9">300</text>
</g>
</svg>
